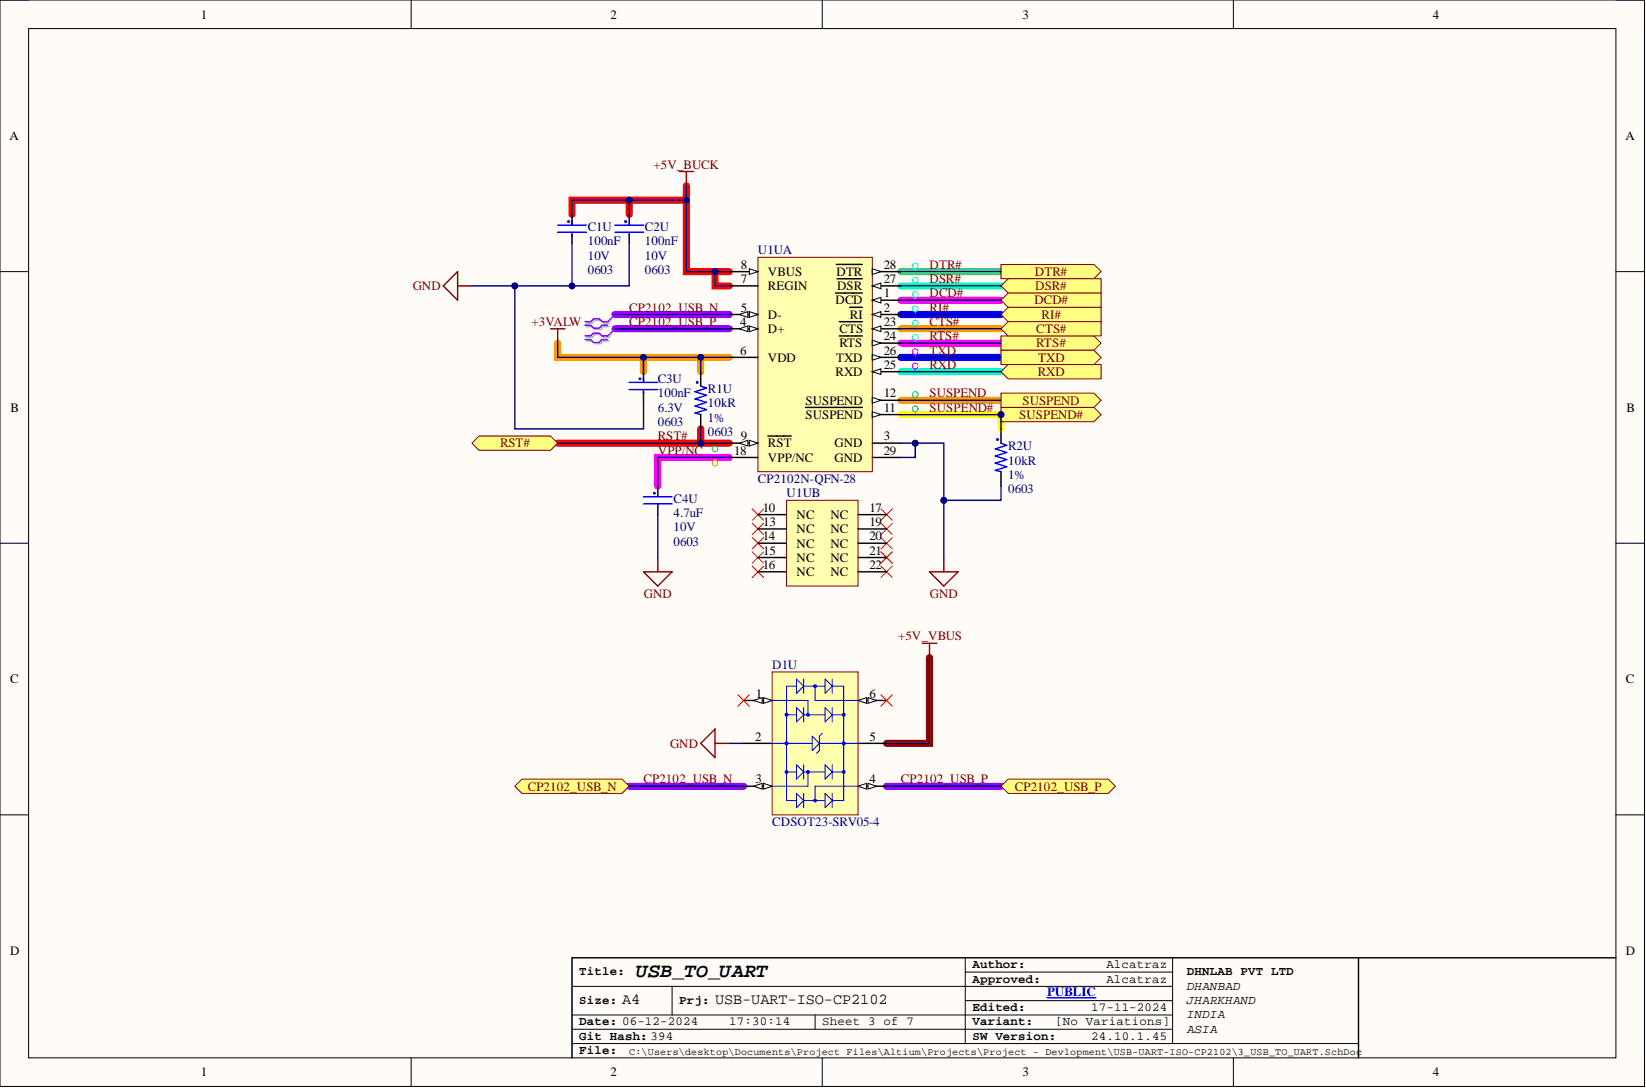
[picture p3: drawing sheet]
<svg xmlns="http://www.w3.org/2000/svg" width="292mm" height="193mm" viewBox="0 0 292 193" stroke-linecap="round" stroke-linejoin="round" font-family="sans-serif">
<path d="M0 0h291.8v192.7h-291.8z" fill-rule="evenodd" fill="#fffcf8"/>
<path d="M0 0h291.8v192.7h-291.8z" fill="none" stroke="#000" stroke-width=".18"/>
<path d="M5.1 5.1h281.7v182.5h-281.7z" fill-rule="evenodd" fill="#fffcf8"/>
<g fill="none" stroke="#000" stroke-width=".18">
<path d="M0 0h5.1M5.1 5.1h281.7v182.5h-281.7zM73 0v5.1M145.9 0v5.1M218.9 0v5.1M286.8 0h5v5.1M0 48.2h5.1M286.8 48.2h5M0 96.3h5.1M286.8 96.3h5M0 144.5h5.1M286.8 144.5h5"/>
<path d="M101.5 174.9h106.6M119.3 174.9v5.1M171.3 172.4h36.8M171.3 177.5h36.8M171.3 169.9v15.2M208.1 169.9v15.2M73 187.6v5.1M101.5 182.6h106.6M101.5 180h106.6M101.5 185.1h139.6M144.6 180v2.6M145.9 187.6v5.1"/>
<path d="M218.9 187.6v5.1M291.8 187.6v5.1"/>
</g>
<path d="M159.9 53.2h17.7M159.9 60.9h17.7M129.4 81.1h-12.7v5.1" fill="none" stroke="#f0f" stroke-width="1.3"/>
<path d="M159.9 55.8h17.7M159.9 63.4h17.7" fill="none" stroke="#00f" stroke-width="1.3"/>
<path d="M159.9 50.7h17.7M159.9 65.9h17.7" fill="none" stroke="#0ff" stroke-width="1.3"/>
<path d="M159.9 48.2h17.7" fill="none" stroke="#0f0" stroke-width="1.3"/>
<path d="M165 116.6v15.2h-7.7" fill="none" stroke="#980000" stroke-width="1.3"/>
<path d="M109.1 55.8h20.3M109.1 58.3h20.3M111.7 139.4h20.3M157.3 139.4h20.3" fill="none" stroke="#90f" stroke-width="1.3"/>
<path d="M159.9 58.3h17.7M99 60.9v2.5h30.4M114.2 63.4v2.5M124.3 63.4v2.5M159.9 71h17.7" fill="none" stroke="#f90" stroke-width="1.3"/>
<path d="M159.9 73.5h17.7v2.6" fill="none" stroke="#ff0" stroke-width="1.3"/>
<path d="M111.7 35.5v2.5M121.8 33v15.2h7.6M121.8 35.5h-20.3v2.5M126.9 48.2v2.5h2.5M99 78.6h30.4M124.3 76.1v2.5" fill="none" stroke="#f00" stroke-width="1.3"/>
<path d="M132 124.2h5M241.1 169.9v17.7M286.8 169.9h-185.3v17.7" fill="none" stroke="#000" stroke-width=".25"/>
<path d="M185.8 177h8.7" fill="none" stroke="#00f" stroke-width=".25"/>
<path d="M135.5 123.7l1.5 .5-1.5 .5z" fill="#f8fcff"/>
<path d="M135.5 123.7l1.5 .5-1.5 .5z" fill="none" stroke="#000" stroke-width=".18"/>
<path d="M133.7 124.2l1.6-.5v1z" fill="#f8fcff"/>
<path d="M133.7 124.2l1.6-.5v1z" fill="none" stroke="#000" stroke-width=".18"/>
<path d="M132 131.8h5M132 139.4h5" fill="none" stroke="#000" stroke-width=".25"/>
<path d="M135.5 138.9l1.5 .5-1.5 .6z" fill="#f8fcff"/>
<path d="M135.5 138.9l1.5 .5-1.5 .6z" fill="none" stroke="#000" stroke-width=".18"/>
<path d="M133.7 139.4l1.6-.5v1.1z" fill="#f8fcff"/>
<path d="M133.7 139.4l1.6-.5v1.1z" fill="none" stroke="#000" stroke-width=".18"/>
<path d="M152.3 139.4h5" fill="none" stroke="#000" stroke-width=".25"/>
<path d="M152.3 139.4l1.5-.5v1.1z" fill="#f8fcff"/>
<path d="M152.3 139.4l1.5-.5v1.1z" fill="none" stroke="#000" stroke-width=".18"/>
<path d="M154 138.9l1.6 .5-1.6 .6z" fill="#f8fcff"/>
<path d="M154 138.9l1.6 .5-1.6 .6z" fill="none" stroke="#000" stroke-width=".18"/>
<path d="M152.3 131.8h5M152.3 124.2h5" fill="none" stroke="#000" stroke-width=".25"/>
<path d="M152.3 124.2l1.5-.5v1z" fill="#f8fcff"/>
<path d="M152.3 124.2l1.5-.5v1z" fill="none" stroke="#000" stroke-width=".18"/>
<path d="M154 123.7l1.6 .5-1.6 .5z" fill="#f8fcff"/>
<path d="M154 123.7l1.6 .5-1.6 .5z" fill="none" stroke="#000" stroke-width=".18"/>
<path d="M137 119.2h15.3v25.3h-15.3z" fill-rule="evenodd" fill="#ffffb0"/>
<path d="M137 119.2h15.3v25.3h-15.3z" fill="none" stroke="#800000" stroke-width=".18"/>
<path d="M141.4 120.4l1.2 1.3-1.2 1.3zM142.6 120.4v2.6M142.6 121.7h3.8M144.6 121.7v2.5h7.7M146.4 120.4l1.3 1.3-1.3 1.3zM147.7 120.4v2.6" fill="none" stroke="#00f" stroke-width=".18"/>
<circle cx="144.6" cy="121.7" r=".25" fill="#00f"/>
<g fill="none" stroke="#00f" stroke-width=".18">
<path d="M139.6 126.8h1.8M139.6 124.2h3.8M141.4 125.5l1.2 1.3-1.2 1.2zM141.4 135.6l1.2 1.3-1.2 1.3zM141.4 121.7h-1.8v20.3M142.6 125.5v2.5M142.6 135.6v2.6M142.6 126.8h3.8M142.6 136.9h3.8M146.4 125.5l1.3 1.3-1.3 1.2zM146.4 135.6l1.3 1.3-1.3 1.3zM147.7 125.5v2.5"/>
<path d="M147.7 135.6v2.6M141.4 140.7l1.2 1.3-1.2 1.3zM142.6 140.7v2.6M142.6 142h3.8M146.4 140.7l1.3 1.3-1.3 1.3zM147.7 140.7v2.6"/>
<circle cx="144.6" cy="121.7" r=".25"/>
</g>
<circle cx="139.6" cy="126.8" r=".25" fill="#00f"/>
<g fill="none" stroke="#00f" stroke-width=".18">
<path d="M139.6 136.9h1.8"/>
<circle cx="139.6" cy="126.8" r=".25"/>
</g>
<circle cx="139.6" cy="136.9" r=".25" fill="#00f"/>
<g fill="none" stroke="#00f" stroke-width=".18">
<path d="M137 124.2h2.6M147.7 126.8h2"/>
<circle cx="139.6" cy="136.9" r=".25"/>
</g>
<circle cx="149.7" cy="126.8" r=".25" fill="#00f"/>
<g fill="none" stroke="#00f" stroke-width=".18">
<path d="M147.7 136.9h2"/>
<circle cx="149.7" cy="126.8" r=".25"/>
</g>
<circle cx="149.7" cy="136.9" r=".25" fill="#00f"/>
<g fill="none" stroke="#00f" stroke-width=".18">
<path d="M144.1 130.6l1.3 1.2-1.3 1.3zM149.7 131.8h2.6M147.7 142h2"/>
<circle cx="149.7" cy="136.9" r=".25"/>
</g>
<circle cx="149.7" cy="131.8" r=".25" fill="#00f"/>
<g fill="none" stroke="#00f" stroke-width=".18">
<path d="M145.9 130.1l-.5 .5v2.5l-.5 .5M152.3 139.4h-7.7v2.6"/>
<circle cx="149.7" cy="131.8" r=".25"/>
</g>
<circle cx="144.6" cy="142" r=".25" fill="#00f"/>
<g fill="none" stroke="#00f" stroke-width=".18">
<path d="M143.4 136.9v2.5h-6.4"/>
<circle cx="144.6" cy="142" r=".25"/>
</g>
<circle cx="143.4" cy="136.9" r=".25" fill="#00f"/>
<g fill="none" stroke="#00f" stroke-width=".18">
<path d="M137 131.8h2.6M147.7 121.7h2v20.3M139.6 142h1.8"/>
<circle cx="143.4" cy="136.9" r=".25"/>
</g>
<circle cx="139.6" cy="131.8" r=".25" fill="#00f"/>
<g fill="none" stroke="#00f" stroke-width=".18">
<path d="M143.4 124.2v2.6"/>
<circle cx="139.6" cy="131.8" r=".25"/>
</g>
<circle cx="143.4" cy="126.8" r=".25" fill="#00f"/>
<g fill="none" stroke="#00f" stroke-width=".18">
<path d="M145.4 131.8h4.3"/>
<circle cx="143.4" cy="126.8" r=".25"/>
</g>
<circle cx="149.7" cy="131.8" r=".25" fill="#00f"/>
<g fill="none" stroke="#00f" stroke-width=".18">
<path d="M139.6 131.8h4.5"/>
<circle cx="149.7" cy="131.8" r=".25"/>
</g>
<circle cx="139.6" cy="131.8" r=".25" fill="#00f"/>
<circle cx="139.6" cy="131.8" r=".25" fill="none" stroke="#00f" stroke-width=".18"/>
<path d="M120.5 30.4h2.6M121.8 30.4v2.6M78.7 50.7l2.5-2.5v5zM81.2 50.7h2.5M167.5 98.9v2.5M165 101.4h5l-2.5 2.6zM124.3 131.8l2.6-2.5v5.1zM126.9 131.8h2.5" fill="none" stroke="#800000" stroke-width=".25"/>
<path d="M177.6 46.9h16.5l1.3 1.3-1.3 1.2h-16.5z" fill-rule="evenodd" fill="#ffff80"/>
<path d="M177.6 46.9h16.5l1.3 1.3-1.3 1.2h-16.5z" fill="none" stroke="#800000" stroke-width=".18"/>
<path d="M177.6 59.6h16.5l1.3 1.3-1.3 1.2h-16.5z" fill-rule="evenodd" fill="#ffff80"/>
<path d="M177.6 59.6h16.5l1.3 1.3-1.3 1.2h-16.5z" fill="none" stroke="#800000" stroke-width=".18"/>
<path d="M177.6 62.1h16.5l1.3 1.3-1.3 1.3h-16.5z" fill-rule="evenodd" fill="#ffff80"/>
<path d="M177.6 62.1h16.5l1.3 1.3-1.3 1.3h-16.5z" fill="none" stroke="#800000" stroke-width=".18"/>
<g fill="none" stroke="#f00" stroke-width=".18">
<path d="M133.5 97.9l2 2M133.5 95.3l2 2.1M133.5 92.8l2 2M133.5 90.3l2 2M135.5 97.9l-2 2M135.5 95.3l-2 2.1M135.5 92.8l-2 2M135.5 90.3l-2 2M156.3 90.3l2.1 2M156.3 92.8l2.1 2M156.3 95.3l2.1 2.1M156.3 97.9l2.1 2"/>
<path d="M158.4 90.3l-2.1 2M158.4 92.8l-2.1 2M158.4 95.3l-2.1 2.1M158.4 97.9l-2.1 2M133.5 100.4l2 2M135.5 100.4l-2 2M156.3 100.4l2.1 2M158.4 100.4l-2.1 2"/>
</g>
<path d="M177.6 65.9l1.3-1.2h16.5v2.5h-16.5z" fill-rule="evenodd" fill="#ffff80"/>
<path d="M177.6 65.9l1.3-1.2h16.5v2.5h-16.5z" fill="none" stroke="#800000" stroke-width=".18"/>
<g fill="none" stroke="#0ff" stroke-width=".18">
<path d="M162.4 47.7v.5M162.4 60.3v.6"/>
<circle cx="162.4" cy="47.2" r=".51"/>
<circle cx="162.4" cy="59.8" r=".51"/>
</g>
<g fill="none" stroke="#f0f" stroke-width=".18">
<path d="M162.4 62.9v.5M162.4 65.4v.5"/>
<circle cx="162.4" cy="62.4" r=".51"/>
<circle cx="162.4" cy="64.9" r=".51"/>
</g>
<path d="M134.5 45.6h20.3v38.1h-20.3z" fill-rule="evenodd" fill="#ffffb0"/>
<path d="M134.5 45.6h20.3v38.1h-20.3z" fill="none" stroke="#800000" stroke-width=".18"/>
<path d="M154.8 53.2h5.1" fill="none" stroke="#000" stroke-width=".25"/>
<path d="M154.8 53.2l1.5-.5v1.1z" fill="#f8fcff"/>
<path d="M154.8 53.2l1.5-.5v1.1z" fill="none" stroke="#000" stroke-width=".18"/>
<path d="M148.3 52h4.7M154.8 55.8h5.1" fill="none" stroke="#000" stroke-width=".25"/>
<path d="M154.8 55.8l1.5-.5v1z" fill="#f8fcff"/>
<path d="M154.8 55.8l1.5-.5v1z" fill="none" stroke="#000" stroke-width=".18"/>
<path d="M129.4 58.3h5.1M150.8 54.5h2.2M154.8 78.6h5.1" fill="none" stroke="#000" stroke-width=".25"/>
<path d="M133 57.8l1.5 .5-1.5 .5z" fill="#f8fcff"/>
<path d="M133 57.8l1.5 .5-1.5 .5z" fill="none" stroke="#000" stroke-width=".18"/>
<path d="M131.2 58.3l1.5-.5v1z" fill="#f8fcff"/>
<path d="M131.2 58.3l1.5-.5v1z" fill="none" stroke="#000" stroke-width=".18"/>
<path d="M129.4 55.8h5.1" fill="none" stroke="#000" stroke-width=".25"/>
<path d="M133 55.3l1.5 .5-1.5 .5z" fill="#f8fcff"/>
<path d="M133 55.3l1.5 .5-1.5 .5z" fill="none" stroke="#000" stroke-width=".18"/>
<path d="M131.2 55.8l1.5-.5v1z" fill="#f8fcff"/>
<path d="M131.2 55.8l1.5-.5v1z" fill="none" stroke="#000" stroke-width=".18"/>
<path d="M129.4 50.7h5.1M129.4 48.2h5.1M129.4 63.4h5.1" fill="none" stroke="#000" stroke-width=".25"/>
<path d="M133 47.7l1.5 .5-1.5 .5z" fill="#f8fcff"/>
<path d="M133 47.7l1.5 .5-1.5 .5z" fill="none" stroke="#000" stroke-width=".18"/>
<path d="M129.4 78.6h5.1" fill="none" stroke="#000" stroke-width=".25"/>
<path d="M133 78.1l1.5 .5-1.5 .5z" fill="#f8fcff"/>
<path d="M133 78.1l1.5 .5-1.5 .5z" fill="none" stroke="#000" stroke-width=".18"/>
<path d="M131.2 78.6l1.5-.5v1z" fill="#f8fcff"/>
<path d="M131.2 78.6l1.5-.5v1z" fill="none" stroke="#000" stroke-width=".18"/>
<path d="M136.3 77.3h4.1M154.8 73.5h5.1" fill="none" stroke="#000" stroke-width=".25"/>
<path d="M154.8 73l1.5 .5-1.5 .5z" fill="#f8fcff"/>
<path d="M154.8 73l1.5 .5-1.5 .5z" fill="none" stroke="#000" stroke-width=".18"/>
<path d="M142.9 72.3h10.1M154.8 71h5.1" fill="none" stroke="#000" stroke-width=".25"/>
<path d="M154.8 70.5l1.5 .5-1.5 .5z" fill="#f8fcff"/>
<path d="M154.8 70.5l1.5 .5-1.5 .5z" fill="none" stroke="#000" stroke-width=".18"/>
<path d="M154.8 58.3h5.1" fill="none" stroke="#000" stroke-width=".25"/>
<path d="M154.8 58.3l1.5-.5v1z" fill="#f8fcff"/>
<path d="M154.8 58.3l1.5-.5v1z" fill="none" stroke="#000" stroke-width=".18"/>
<path d="M148.9 57h4.1M154.8 60.9h5.1" fill="none" stroke="#000" stroke-width=".25"/>
<path d="M154.8 60.3l1.5 .6-1.5 .5z" fill="#f8fcff"/>
<path d="M154.8 60.3l1.5 .6-1.5 .5z" fill="none" stroke="#000" stroke-width=".18"/>
<path d="M148.9 59.6h4.1M154.8 65.9h5.1" fill="none" stroke="#000" stroke-width=".25"/>
<path d="M154.8 65.9l1.5-.5v1z" fill="#f8fcff"/>
<path d="M154.8 65.9l1.5-.5v1z" fill="none" stroke="#000" stroke-width=".18"/>
<path d="M154.8 63.4h5.1" fill="none" stroke="#000" stroke-width=".25"/>
<path d="M154.8 62.9l1.5 .5-1.5 .5z" fill="#f8fcff"/>
<path d="M154.8 62.9l1.5 .5-1.5 .5z" fill="none" stroke="#000" stroke-width=".18"/>
<path d="M154.8 50.7h5.1" fill="none" stroke="#000" stroke-width=".25"/>
<path d="M154.8 50.7l1.5-.5v1z" fill="#f8fcff"/>
<path d="M154.8 50.7l1.5-.5v1z" fill="none" stroke="#000" stroke-width=".18"/>
<path d="M148.5 49.4h4.5M154.8 48.2h5.1" fill="none" stroke="#000" stroke-width=".25"/>
<path d="M154.8 47.7l1.5 .5-1.5 .5z" fill="#f8fcff"/>
<path d="M154.8 47.7l1.5 .5-1.5 .5z" fill="none" stroke="#000" stroke-width=".18"/>
<path d="M148.4 46.9h4.6M129.4 81.1h5.1M154.8 81.1h5.1" fill="none" stroke="#000" stroke-width=".25"/>
<path d="M139.6 88.7h12.7v15.3h-12.7z" fill-rule="evenodd" fill="#ffffb0"/>
<path d="M139.6 88.7h12.7v15.3h-12.7z" fill="none" stroke="#800000" stroke-width=".18"/>
<path d="M134.5 91.3h5.1M134.5 93.8h5.1M134.5 96.3h5.1M134.5 98.9h5.1M152.3 91.3h5M152.3 93.8h5M152.3 96.3h5M152.3 98.9h5M134.5 101.4h5.1M152.3 101.4h5" fill="none" stroke="#000" stroke-width=".25"/>
<path d="M163.7 114.1h2.5M165 114.1v2.5" fill="none" stroke="#800000" stroke-width=".25"/>
<path d="M91.4 139.4l1.2-1.2h17.8l1.3 1.2-1.3 1.3h-17.8z" fill-rule="evenodd" fill="#ffff80"/>
<path d="M91.4 139.4l1.2-1.2h17.8l1.3 1.2-1.3 1.3h-17.8z" fill="none" stroke="#800000" stroke-width=".18"/>
<path d="M177.6 139.4l1.3-1.2h17.8l1.2 1.2-1.2 1.3h-17.8z" fill-rule="evenodd" fill="#ffff80"/>
<path d="M177.6 139.4l1.3-1.2h17.8l1.2 1.2-1.2 1.3h-17.8z" fill="none" stroke="#800000" stroke-width=".18"/>
<path d="M97.7 58.3h2.5M99 58.3v2.6" fill="none" stroke="#800000" stroke-width=".25"/>
<path d="M177.6 50.7l1.3-1.3h16.5v2.6h-16.5z" fill-rule="evenodd" fill="#ffff80"/>
<path d="M177.6 50.7l1.3-1.3h16.5v2.6h-16.5z" fill="none" stroke="#800000" stroke-width=".18"/>
<path d="M177.6 53.2l1.3-1.2h16.5v2.5h-16.5z" fill-rule="evenodd" fill="#ffff80"/>
<path d="M177.6 53.2l1.3-1.2h16.5v2.5h-16.5z" fill="none" stroke="#800000" stroke-width=".18"/>
<path d="M177.6 55.8l1.3-1.3h16.5v2.5h-16.5z" fill-rule="evenodd" fill="#ffff80"/>
<path d="M177.6 55.8l1.3-1.3h16.5v2.5h-16.5z" fill="none" stroke="#800000" stroke-width=".18"/>
<path d="M177.6 58.3l1.3-1.3h16.5v2.6h-16.5z" fill-rule="evenodd" fill="#ffff80"/>
<path d="M177.6 58.3l1.3-1.3h16.5v2.6h-16.5z" fill="none" stroke="#800000" stroke-width=".18"/>
<path d="M176.9 77.9h.2v.1h-.2zM177.6 78.6l1.1 .4-2.1 .6 2.1 .6-2.1 .7 2.1 .6-2.1 .6 2.1 .7-2.1 .6 1 .3" fill="none" stroke="#00f" stroke-width=".25"/>
<path d="M177.6 76.1v2.5M177.6 83.7v2.5" fill="none" stroke="#000" stroke-width=".25"/>
<path d="M177.6 69.7h16.5l1.3 1.3-1.3 1.3h-16.5z" fill-rule="evenodd" fill="#ffff80"/>
<path d="M177.6 69.7h16.5l1.3 1.3-1.3 1.3h-16.5z" fill="none" stroke="#800000" stroke-width=".18"/>
<path d="M177.6 72.3h16.5l1.3 1.2-1.3 1.3h-16.5z" fill-rule="evenodd" fill="#ffff80"/>
<path d="M177.6 72.3h16.5l1.3 1.2-1.3 1.3h-16.5z" fill="none" stroke="#800000" stroke-width=".18"/>
<circle cx="177.6" cy="73.5" r=".51" fill="#000080"/>
<circle cx="177.6" cy="73.5" r=".51" fill="none" stroke="#000080" stroke-width=".18"/>
<path d="M83.7 78.6l1.3-1.3h12.7l1.3 1.3-1.3 1.3h-12.7z" fill-rule="evenodd" fill="#ffff80"/>
<path d="M83.7 78.6l1.3-1.3h12.7l1.3 1.3-1.3 1.3h-12.7z" fill="none" stroke="#800000" stroke-width=".18"/>
<g fill="none" stroke="#0ff" stroke-width=".18">
<path d="M162.4 50.2v.5M162.4 52.7v.5M162.4 55.3v.5M162.4 57.8v.5"/>
<circle cx="162.4" cy="57.3" r=".51"/>
<circle cx="162.4" cy="54.8" r=".51"/>
<circle cx="162.4" cy="52.2" r=".51"/>
<circle cx="162.4" cy="49.7" r=".51"/>
</g>
<path d="M101.5 38v1.8M111.7 38v1.8M101.5 41.6v1.5M111.7 41.6v1.5M114.2 65.9v1.8M114.2 69.5v1.5M124.3 65.9v2.6M124.3 73.5v2.6M116.7 86.2v1.8M116.7 89.8v1.5" fill="none" stroke="#000" stroke-width=".25"/>
<g fill="none" stroke="#00f" stroke-width=".25">
<path d="M99 39.9h5M101.5 39.2v.7M109.1 39.9h5.1M111.7 39.2v.7M99 41.2h5M101.5 41.2v.8M109.1 41.2h5.1M111.7 41.2v.8M111.7 67.8h5M111.7 69.1h5M114.2 67.1v.7M114.2 69.1v.8"/>
<path d="M124.3 68.5l1.1 .3-2.1 .7 2.1 .6-2.1 .6 2.1 .7-2.1 .6 2.1 .6-2.1 .7 1 .2M114.2 88.1h5.1M114.2 89.4h5.1M116.7 87.3v.8M116.7 89.4v.7"/>
<circle cx="100.9" cy="39.3" r=".1"/>
<circle cx="111" cy="39.3" r=".1"/>
<circle cx="113.6" cy="67.2" r=".1"/>
<circle cx="123.7" cy="67.8" r=".1"/>
<circle cx="116.1" cy="87.5" r=".1"/>
</g>
<path d="M116.7 98.9v2.5M114.2 101.4h5.1l-2.6 2.6z" fill="none" stroke="#800000" stroke-width=".25"/>
<path d="M104 59.8h1.1l.5-.5h1l.5 .5h1M104 57.9h1.1l.5 .5h1l.5-.5h1M104 57.3h1.1l.5-.5h1l.5 .5h1M104 60.5h1.1l.5 .5h1l.5-.5h1" fill="none" stroke="#aca1cc" stroke-width=".25"/>
<path d="M109.1 58.3l-1 1.5M109.1 55.8l-1 1.5" fill="none" stroke="#aca1cc" stroke-width=".18"/>
<path d="M103.8 59.6h1l.5-.5h1l.5 .5h1.1M103.8 57.7h1l.5 .5h1l.5-.5h1.1M103.8 57h1l.5-.5h1l.5 .5h1.1M103.8 60.2h1l.5 .5h1l.5-.5h1.1" fill="none" stroke="#90f" stroke-width=".25"/>
<path d="M109.1 58.3l-1.2 1.3M109.1 55.8l-1.2 1.2" fill="none" stroke="#90f" stroke-width=".18"/>
<g fill="none" stroke="#f90" stroke-width=".18">
<path d="M126.9 81.1v.5"/>
<circle cx="126.9" cy="82.1" r=".51"/>
</g>
<g fill="none" stroke="#0f0" stroke-width=".18">
<path d="M126.9 78.6v.5M162.4 70.5v.5M162.4 73v.5"/>
<circle cx="126.9" cy="79.6" r=".51"/>
<circle cx="162.4" cy="72.5" r=".51"/>
<circle cx="162.4" cy="70" r=".51"/>
</g>
<path d="M130.9 123.2l2.1 2.1M133 123.2l-2.1 2.1M156.3 123.2l2.1 2.1M158.4 123.2l-2.1 2.1" fill="none" stroke="#f00" stroke-width=".18"/>
<path d="M159.9 48.2h17.7M159.9 60.9h17.7M159.9 63.4h17.7M159.9 65.9h17.7M162.4 78.6v2.5h-2.5M129.4 131.8h2.6" fill="none" stroke="#000080" stroke-width=".25"/>
<circle cx="162.4" cy="78.6" r=".51" fill="#000080"/>
<circle cx="162.4" cy="78.6" r=".51" fill="none" stroke="#000080" stroke-width=".18"/>
<path d="M159.9 50.7h17.7M159.9 53.2h17.7M159.9 55.8h17.7M159.9 58.3h17.7M159.9 73.5h17.7v2.6M159.9 71h17.7M165 116.6v15.2h-7.7M111.7 139.4h20.3M157.3 139.4h20.3" fill="none" stroke="#000080" stroke-width=".25"/>
<circle cx="177.6" cy="73.5" r=".51" fill="#000080"/>
<circle cx="177.6" cy="73.5" r=".51" fill="none" stroke="#000080" stroke-width=".18"/>
<path d="M177.6 86.2v2.5h-10.1" fill="none" stroke="#000080" stroke-width=".25"/>
<circle cx="167.5" cy="88.7" r=".51" fill="#000080"/>
<circle cx="167.5" cy="88.7" r=".51" fill="none" stroke="#000080" stroke-width=".18"/>
<path d="M126.9 48.2v2.5h2.5" fill="none" stroke="#000080" stroke-width=".25"/>
<circle cx="126.9" cy="48.2" r=".51" fill="#000080"/>
<circle cx="126.9" cy="48.2" r=".51" fill="none" stroke="#000080" stroke-width=".18"/>
<path d="M109.1 55.8h20.3M109.1 58.3h20.3M124.3 76.1v2.5M116.7 91.3v7.6M129.4 81.1h-12.7v5.1" fill="none" stroke="#000080" stroke-width=".25"/>
<circle cx="124.3" cy="78.6" r=".51" fill="#000080"/>
<circle cx="124.3" cy="78.6" r=".51" fill="none" stroke="#000080" stroke-width=".18"/>
<path d="M124.3 63.4v2.5" fill="none" stroke="#000080" stroke-width=".25"/>
<circle cx="124.3" cy="63.4" r=".51" fill="#000080"/>
<circle cx="124.3" cy="63.4" r=".51" fill="none" stroke="#000080" stroke-width=".18"/>
<path d="M114.2 63.4v2.5" fill="none" stroke="#000080" stroke-width=".25"/>
<circle cx="114.2" cy="63.4" r=".51" fill="#000080"/>
<circle cx="114.2" cy="63.4" r=".51" fill="none" stroke="#000080" stroke-width=".18"/>
<path d="M91.4 50.7v25.4h22.8v-5.1" fill="none" stroke="#000080" stroke-width=".25"/>
<circle cx="91.4" cy="50.7" r=".51" fill="#000080"/>
<circle cx="91.4" cy="50.7" r=".51" fill="none" stroke="#000080" stroke-width=".18"/>
<path d="M99 78.6h30.4" fill="none" stroke="#000080" stroke-width=".25"/>
<circle cx="124.3" cy="78.6" r=".51" fill="#000080"/>
<circle cx="124.3" cy="78.6" r=".51" fill="none" stroke="#000080" stroke-width=".18"/>
<path d="M159.9 78.6h7.6v20.3" fill="none" stroke="#000080" stroke-width=".25"/>
<circle cx="162.4" cy="78.6" r=".51" fill="#000080"/>
<circle cx="162.4" cy="78.6" r=".51" fill="none" stroke="#000080" stroke-width=".18"/>
<circle cx="167.5" cy="88.7" r=".51" fill="#000080"/>
<circle cx="167.5" cy="88.7" r=".51" fill="none" stroke="#000080" stroke-width=".18"/>
<path d="M99 60.9v2.5h30.4" fill="none" stroke="#000080" stroke-width=".25"/>
<circle cx="114.2" cy="63.4" r=".51" fill="#000080"/>
<circle cx="114.2" cy="63.4" r=".51" fill="none" stroke="#000080" stroke-width=".18"/>
<circle cx="124.3" cy="63.4" r=".51" fill="#000080"/>
<circle cx="124.3" cy="63.4" r=".51" fill="none" stroke="#000080" stroke-width=".18"/>
<path d="M121.8 33v15.2h7.6" fill="none" stroke="#000080" stroke-width=".25"/>
<circle cx="121.8" cy="35.5" r=".51" fill="#000080"/>
<circle cx="121.8" cy="35.5" r=".51" fill="none" stroke="#000080" stroke-width=".18"/>
<circle cx="126.9" cy="48.2" r=".51" fill="#000080"/>
<circle cx="126.9" cy="48.2" r=".51" fill="none" stroke="#000080" stroke-width=".18"/>
<path d="M101.5 43.1v7.6" fill="none" stroke="#000080" stroke-width=".25"/>
<circle cx="101.5" cy="50.7" r=".51" fill="#000080"/>
<circle cx="101.5" cy="50.7" r=".51" fill="none" stroke="#000080" stroke-width=".18"/>
<path d="M121.8 35.5h-20.3v2.5" fill="none" stroke="#000080" stroke-width=".25"/>
<circle cx="111.7" cy="35.5" r=".51" fill="#000080"/>
<circle cx="111.7" cy="35.5" r=".51" fill="none" stroke="#000080" stroke-width=".18"/>
<circle cx="121.8" cy="35.5" r=".51" fill="#000080"/>
<circle cx="121.8" cy="35.5" r=".51" fill="none" stroke="#000080" stroke-width=".18"/>
<path d="M111.7 35.5v2.5" fill="none" stroke="#000080" stroke-width=".25"/>
<circle cx="111.7" cy="35.5" r=".51" fill="#000080"/>
<circle cx="111.7" cy="35.5" r=".51" fill="none" stroke="#000080" stroke-width=".18"/>
<path d="M111.7 43.1v7.6h-28" fill="none" stroke="#000080" stroke-width=".25"/>
<circle cx="91.4" cy="50.7" r=".51" fill="#000080"/>
<circle cx="91.4" cy="50.7" r=".51" fill="none" stroke="#000080" stroke-width=".18"/>
<circle cx="101.5" cy="50.7" r=".51" fill="#000080"/>
<circle cx="101.5" cy="50.7" r=".51" fill="none" stroke="#000080" stroke-width=".18"/>
<text font-size="3.5" x="112.9" y="173.3">USB_TO_UART</text>
<g font-size="2.7">
<text x="110.4" y="178.2">A4</text>
<text x="126.9" y="178.2">USB-UART-ISO-CP2102</text>
</g>
<g font-size="2.3">
<text x="35.6" y="3.3">1</text>
<text x="108.4" y="3.3">2</text>
<text x="181.4" y="3.3">3</text>
<text x="254.3" y="3.3">4</text>
<text x="1.7" y="24.8">A</text>
<text x="288.5" y="24.8">A</text>
<text x="131.5" y="47.7">8</text>
<text x="156.8" y="47.7">28</text>
<text x="131.5" y="50.2">7</text>
<text x="136.3" y="51.5">REGIN</text>
<text x="136.3" y="48.9">VBUS</text>
<text x="148.5" y="48.9">DTR</text>
<text x="148.5" y="51.5">DSR</text>
<text x="156.8" y="52.7">1</text>
<text x="156.8" y="50.2">27</text>
<text x="131.4" y="57.8">4</text>
<text x="131.5" y="55.3">5</text>
<text x="136.3" y="59.1">D+</text>
<text x="136.3" y="56.5">D-</text>
<text x="148.3" y="54">DCD</text>
<text x="149" y="59.1">CTS</text>
<text x="150.8" y="56.5">RI</text>
<text x="156.8" y="55.3">2</text>
<text x="156.8" y="57.8">23</text>
<text x="131.4" y="62.9">6</text>
<text x="136.3" y="64.1">VDD</text>
<text x="148.4" y="64.1">TXD</text>
<text x="149" y="61.6">RTS</text>
<text x="156.8" y="60.3">24</text>
<text x="156.8" y="65.4">25</text>
<text x="156.8" y="62.9">26</text>
<text x="143" y="71.8">SUSPEND</text>
<text x="148.3" y="66.7">RXD</text>
<text x="156.8" y="70.5">12</text>
<text x="1.9" y="73">B</text>
<text x="143" y="74.3">SUSPEND</text>
<text x="156.8" y="73">11</text>
<text x="288.6" y="73">B</text>
<text x="130.3" y="80.6">18</text>
<text x="131.5" y="78.1">9</text>
<text x="136.3" y="79.4">RST</text>
<text x="136.3" y="81.9">VPP/NC</text>
<text x="148.1" y="79.4">GND</text>
<text x="148.1" y="81.9">GND</text>
<text x="156.8" y="78.1">3</text>
<text x="156.8" y="80.6">29</text>
<text x="135.3" y="90.8">10</text>
<text x="135.3" y="95.8">14</text>
<text x="135.4" y="93.3">13</text>
<text x="141.4" y="92">NC</text>
<text x="141.4" y="94.6">NC</text>
<text x="147.4" y="92">NC</text>
<text x="147.4" y="94.6">NC</text>
<text x="154.3" y="90.8">17</text>
<text x="154.3" y="93.3">19</text>
<text x="154.3" y="95.8">20</text>
<text x="135.3" y="100.9">16</text>
<text x="135.4" y="98.4">15</text>
<text x="141.4" y="97.1">NC</text>
<text x="141.4" y="99.6">NC</text>
<text x="147.4" y="97.1">NC</text>
<text x="147.4" y="99.6">NC</text>
<text x="154.3" y="98.4">21</text>
<text x="154.3" y="100.9">22</text>
<text x="141.4" y="102.2">NC</text>
<text x="147.4" y="102.2">NC</text>
<text x="1.8" y="121.2">C</text>
<text x="134.2" y="123.7">1</text>
<text x="154.3" y="123.7">6</text>
<text x="288.5" y="121.2">C</text>
<text x="134" y="131.3">2</text>
<text x="154.3" y="131.3">5</text>
<text x="134.1" y="138.9">3</text>
<text x="154.3" y="138.9">4</text>
<text x="1.8" y="169.4">D</text>
<text x="288.5" y="169.4">D</text>
<text x="35.6" y="190.9">1</text>
<text x="108.4" y="190.9">2</text>
<text x="181.4" y="190.9">3</text>
<text x="254.3" y="190.9">4</text>
</g>
<g font-size="2.3" fill="#800000">
<text x="116" y="29.9">+5V_BUCK</text>
<text x="165" y="47.7">DTR#</text>
<text x="73.3" y="51.5">GND</text>
<text x="165" y="50.2">DSR#</text>
<text x="165" y="52.7">DCD#</text>
<text x="183.6" y="48.9">DTR#</text>
<text x="183.7" y="51.5">DSR#</text>
<text x="94.3" y="57.8">+3VALW</text>
<text x="111.7" y="55.3">CP2102_USB_N</text>
<text x="111.7" y="57.8">CP2102_USB_P</text>
<text x="165" y="55.3">RI#</text>
<text x="165" y="57.8">CTS#</text>
<text x="183.6" y="54">DCD#</text>
<text x="183.9" y="59.1">CTS#</text>
<text x="184.8" y="56.5">RI#</text>
<text x="165" y="60.3">RTS#</text>
<text x="165" y="62.9">TXD</text>
<text x="165" y="65.4">RXD</text>
<text x="183.9" y="61.6">RTS#</text>
<text x="184.2" y="64.1">TXD</text>
<text x="165" y="70.5">SUSPEND</text>
<text x="181.4" y="71.8">SUSPEND</text>
<text x="184.2" y="66.7">RXD</text>
<text x="165" y="73">SUSPEND#</text>
<text x="180.9" y="74.3">SUSPEND#</text>
<text x="88.7" y="79.4">RST#</text>
<text x="116.7" y="78.1">RST#</text>
<text x="116.7" y="80.6">VPP/NC</text>
<text x="114.3" y="106">GND</text>
<text x="165" y="106">GND</text>
<text x="159.4" y="113.6">+5V_VBUS</text>
<text x="118.9" y="132.6">GND</text>
<text x="93.6" y="140.2">CP2102_USB_N</text>
<text x="114.2" y="138.9">CP2102_USB_N</text>
<text x="159.9" y="138.9">CP2102_USB_P</text>
<text x="180.1" y="140.2">CP2102_USB_P</text>
</g>
<g font-size="2.3" fill="#000080">
<text x="104.3" y="41">C1U</text>
<text x="114.5" y="41">C2U</text>
<text x="104.3" y="46.1">10V</text>
<text x="104.3" y="43.5">100nF</text>
<text x="114.5" y="46.1">10V</text>
<text x="114.5" y="43.5">100nF</text>
<text x="134.5" y="45.1">U1UA</text>
<text x="104.3" y="48.6">0603</text>
<text x="114.5" y="48.6">0603</text>
<text x="116.7" y="70.5">100nF</text>
<text x="116.7" y="68">C3U</text>
<text x="125.6" y="69.7">R1U</text>
<text x="116.7" y="73">6.3V</text>
<text x="116.7" y="75.6">0603</text>
<text x="125.6" y="74.8">1%</text>
<text x="125.6" y="72.3">10kR</text>
<text x="125.6" y="77.3">0603</text>
<text x="178.9" y="82.4">10kR</text>
<text x="178.9" y="79.9">R2U</text>
<text x="119.5" y="89.2">C4U</text>
<text x="134.5" y="85.7">CP2102N-QFN-28</text>
<text x="139.6" y="88.2">U1UB</text>
<text x="178.9" y="84.9">1%</text>
<text x="178.9" y="87.5">0603</text>
<text x="119.5" y="94.2">10V</text>
<text x="119.5" y="91.7">4.7uF</text>
<text x="119.5" y="96.8">0603</text>
<text x="137" y="118.7">D1U</text>
<text x="137" y="146.5">CDSOT23-SRV05-4</text>
</g>
<text font-size="2.3" fill="#00f" x="185.8" y="176.7">PUBLIC</text>
<g font-size="2.2">
<text x="102.8" y="173">Title:</text>
<text x="172.6" y="171.7">Author:</text>
<text x="196.3" y="171.7">Alcatraz</text>
<text x="210.6" y="173">DHNLAB PVT LTD</text>
<text x="102.8" y="178.1">Size:</text>
<text x="120.5" y="178.1">Prj:</text>
<text x="172.6" y="174.3">Approved:</text>
<text x="172.6" y="179.3">Edited:</text>
<text x="193.6" y="179.3">17-11-2024</text>
<text x="196.3" y="174.3">Alcatraz</text>
<text x="210.6" y="175.5">DHANBAD</text>
<text x="210.6" y="178.1">JHARKHAND</text>
<text x="102.8" y="181.9">Date: 06-12-2024</text>
<text x="102.8" y="184.4">Git Hash: 394</text>
<text x="129.4" y="181.9">17:30:14</text>
<text x="145.9" y="181.9">Sheet 3 of 7</text>
<text x="172.6" y="184.4">SW Version:</text>
<text x="172.6" y="181.9">Variant:</text>
<text x="187.3" y="181.9">[No Variations]</text>
<text x="193.6" y="184.4">24.10.1.45</text>
<text x="210.6" y="180.6">INDIA</text>
<text x="210.6" y="183.1">ASIA</text>
<text x="102.8" y="186.9">File:</text>
</g>
<text font-size="1.8" x="111.7" y="187.1">C:\Users\desktop\Documents\Project Files\Altium\Projects\Project - Devlopment\USB-UART-ISO-CP2102\3_USB_TO_UART.SchDoc</text>
</svg>
